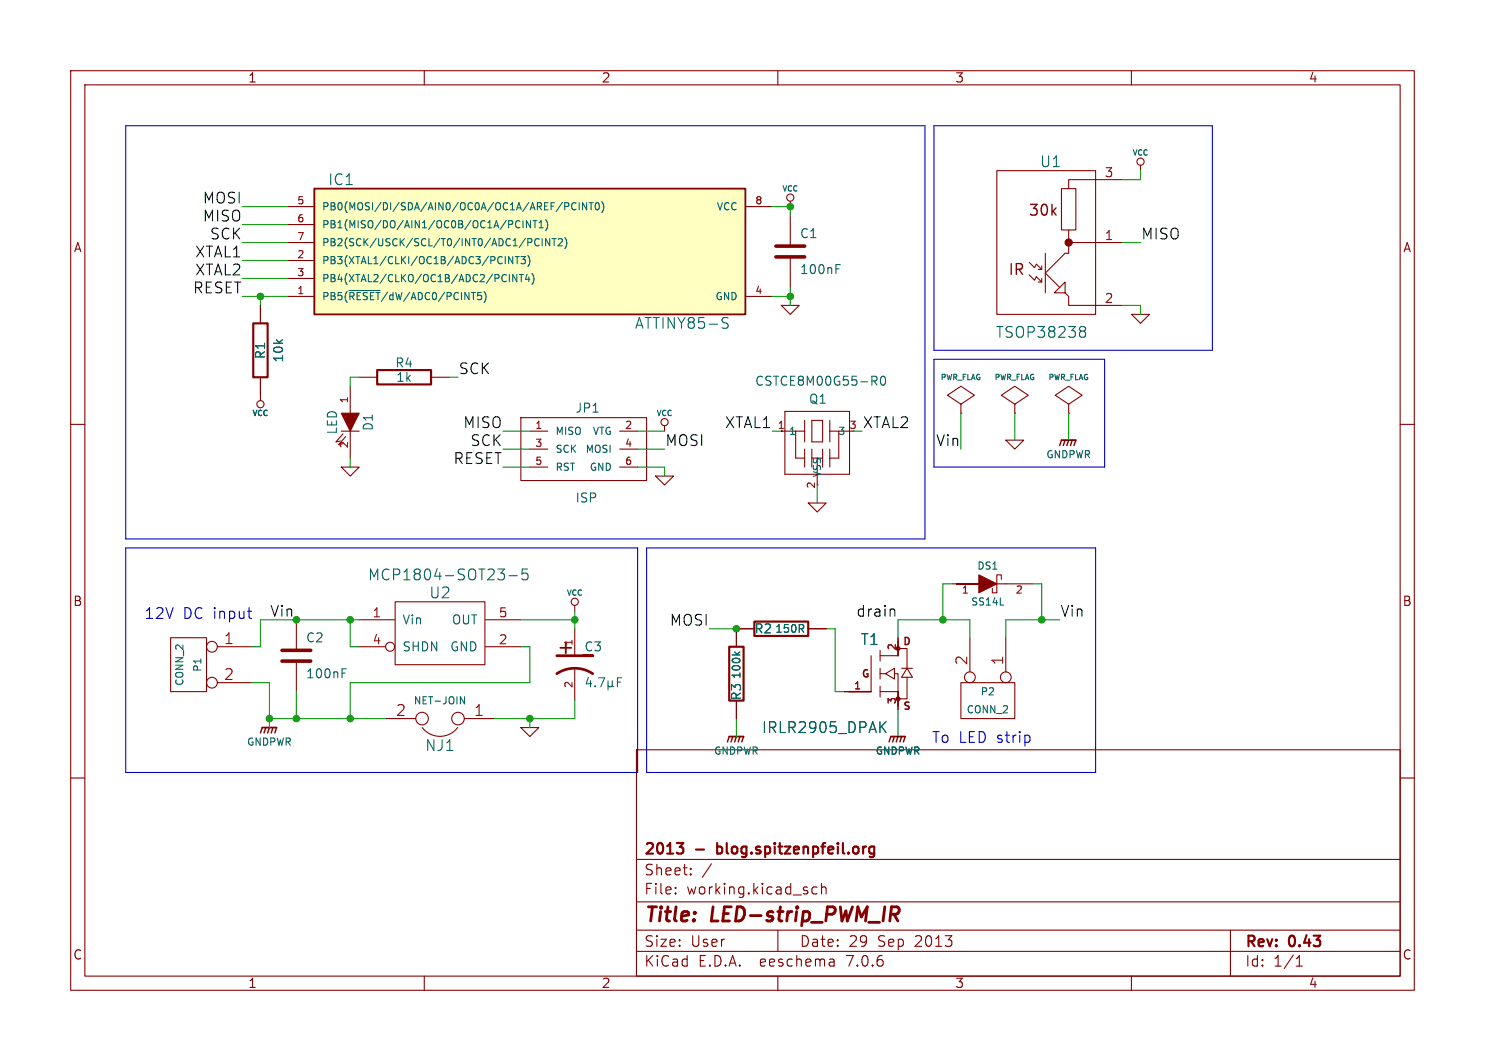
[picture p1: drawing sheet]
<svg xmlns="http://www.w3.org/2000/svg" width="210mm" height="150mm" viewBox="0 0 210 150" stroke-linecap="round" stroke-linejoin="round" font-family="sans-serif">
<g fill="none" stroke="#840000" stroke-width=".15">
<path d="M10 10h190v130h-190zM12 12h186v126h-186zM60 10v2M110 10v2M160 10v2M40.6 34.3h3.8M40.6 36.8h3.8M40.6 39.4h3.8M40.6 29.2h3.8M40.6 31.8h3.8M105.4 29.2h3.8M111.8 28.4v.8"/>
<path d="M111.8 30.5v4.3M111.8 36.3v4.3M141 24.1h13.9v20.3h-13.9zM145.5 38.9l.8 .7 .3-.5 .7 .8M145.5 37.1l.8 .7 .3-.5 .7 .8M147.3 39.4v.5h-.5M147.3 37.6v.5h-.5M147.8 35.8v5.6M150.1 26.7h2v5.8h-2zM151.1 32.5v3.3h-.5l-2.8 2.8 2.1 2M151.1 34.3h7.6M158.7 25.4h-7.6v1.3"/>
<path d="M161.3 23.4v.7M10 60h2M36.8 53.3v3.3M36.8 43.2v2.5M40.6 41.9h3.8M49.5 54.6v3.8M50.8 53.3h2.5M61 53.3h2.5M73.7 59.1h17.7v8.8h-17.7zM105.4 41.9h3.8M110.5 43.2h2.5l-1.2 1.2zM111 58.2h9.1v8.9h-9.1z"/>
<path d="M113.8 59.4v3.1M114.8 59.4h1.5v3.1h-1.5zM117.3 59.4v3.1M135.9 57.1l1.9-1.2-1.9-1.3-1.9 1.3 1.9 1.2v1.3M135.9 58.4h.1M143.5 57.1l1.9-1.2-1.9-1.3-1.9 1.3 1.9 1.2v1.3M143.5 58.4h.1M149.1 41.4l1.5-1.5v1.5zM150.6 41.4l.5 .5v1.3h7.6M151.1 57.1l1.9-1.2-1.9-1.3-1.9 1.3 1.9 1.2v1.3M151.1 58.4h.1M160 44.4h2.6l-1.3 1.3z"/>
<path d="M198 60h2M48.3 66h2.5l-1.3 1.3zM48.3 61h2.5M48.5 61.3l-1 1.2 .6-.1M48.9 61.7l-1 1.2 .6-.2M49.5 61v3.8M74.9 61h2.6M74.9 63.5h2.6M74.9 66h2.6M87.6 61h2.6M87.6 63.5h2.6M87.6 66h2.6"/>
<path d="M92.7 67.3h2.5l-1.2 1.3zM94 60.2v.8M110.5 61h3.3M112.5 61v3.8h1.3M113.8 63.5v2.5M114.3 71.1h2.5l-1.2 1.3zM114.8 63.5v1.3M115.6 64.8v3.8M116.3 63.5v1.3M117.3 61h2.8M117.3 63.5v2.5M118.6 61v3.8h-1.3"/>
<path d="M142.2 62.2h2.6l-1.3 1.3zM24.1 90.2h5.1v7.6h-5.1zM30.7 91.4h4.9M30.7 96.5h4.9M41.9 87.6v4.3M41.9 93.5v4.3M50.8 87.6h5M50.8 91.4h3.7M55.9 85.1h12.7v8.9h-12.7zM68.7 87.6h5M68.7 91.4h5M81.3 85.6v.8"/>
<path d="M81.3 88.9v3.8M81.3 94.5v4.6M104.1 99.1v2.5M106.7 88.9h-2.6v2.5M114.3 88.9h2.5M123.2 92.7v5.1h-3.8M124.5 91.9v1.6M124.5 94.5v1.5M124.5 97v1.6M124.5 95.2h.7M124.5 97.8h2.5M125.2 95.2l1.3-.7v1.5z"/>
<path d="M126.5 95.2h.5v2.6M127 91.7h1.3v2.8M127 90.2v2.5h-2.5M127 97.8v2.5M127.5 94.5h1.5M128.3 95.8v3h-1.3M128.3 94.5l.7 1.3h-1.5zM134.6 82.5h3.8M135.9 96.5h7.6v5.1h-7.6zM137.2 90.2v4.8M141 82.5h5M141.6 81.9v-.6h-.6v2.5h-.7v-.6"/>
<path d="M142.2 90.2v4.8M10 110h2M54.6 101.6h4.2M59.7 102.9a3.1 3.1 0 0 0 5 0M65.7 101.6h4.1M73.7 102.9h2.5l-1.3 1.2zM90 106h108v32h-108zM198 110h2M60 138v2M90 134.5h108M90 131.5h108M90 127.5h108"/>
<path d="M90 121.5h108M95.5 126.3h.1l-.1 .1M95.5 126.3v.1M95.5 125.5v.1M95.5 125.5h.1l-.1 .1M97.7 123.6h.1l-.1 .1M97.7 123.6h-.1l.1 .1M97.7 122.8v.1M97.7 123.6v.1M97.7 122.8h.1l-.1 .1M97.7 122.8h-.1l.1 .1M100.6 122.1l-1.3 2"/>
<path d="M110 138v2M110 131.5v3M115.5 125.5l-.4-.1-.3 .3v.4l.2 .2 .1 .1 .4-.1M116.2 125.5a.37 .37 0 0 1 .6 .1v.8M116.2 124.9v1.5M117.9 135.7l.1 .9M118 136.5l-.2 .1M118 136h-.2M160 138v2M174 131.5v6.5M183.3 136.6h.9M183.3 135.5l.5-.4v1.5"/>
<circle cx="111.8" cy="27.9" r=".51"/>
<circle cx="161.3" cy="22.9" r=".51"/>
<circle cx="36.8" cy="57.1" r=".51"/>
<circle cx="94" cy="59.7" r=".51"/>
<circle cx="30" cy="91.4" r=".76"/>
<circle cx="30" cy="96.5" r=".76"/>
<circle cx="55.2" cy="91.4" r=".63"/>
<circle cx="81.3" cy="85.1" r=".51"/>
<circle cx="137.2" cy="95.8" r=".76"/>
<circle cx="142.2" cy="95.8" r=".76"/>
<circle cx="59.7" cy="101.6" r=".89"/>
<circle cx="64.8" cy="101.6" r=".89"/>
</g>
<path d="M127 128.3a.53 .53 0 0 1 0 .8" fill="none" stroke="#840000" stroke-width=".4"/>
<path d="M35.8 45.7h2v7.6h-2zM53.3 52.3h7.7v2.1h-7.7zM103.1 91.4h2.1v7.7h-2.1zM106.7 87.9h7.6v2h-7.6zM95.7 119.2h.9l-.5 .6a.41 .41 0 0 1 .5 .2v.4l-.1 .2-.6 .1M101.4 119.2v1.5M101.6 119.7l-.2 .1M123.1 119.8l.1-.1 .4 .1M123.6 119.7v1.2a.41 .41 0 0 1-.6 .2M98.4 120.1h1.2M101.4 120.6l.2 .1M123.1 120.6l.1 .1 .4-.1" fill="none" stroke="#840000" stroke-width=".3"/>
<g fill="none" stroke="#840000" stroke-width=".2">
<path d="M150.1 62.2l-.2 .8M150.6 62.2l-.2 .8M151.1 62.2l-.2 .8M151.6 62.2l-.2 .8M152.1 62.2l-.2 .8M120 97.8h3.2M127 97.8v2M127 90.7v2M135.3 82.5h3.1zM37.1 102.9l-.3 .7M37.6 102.9l-.3 .7M38.1 102.9l-.3 .7"/>
<path d="M38.6 102.9l-.2 .7M39.1 102.9l-.2 .7M103.1 104.1l-.2 .8M103.6 104.1l-.2 .8M104.1 104.1l-.2 .8M104.6 104.1l-.2 .8M105.2 104.1l-.3 .8M126 104.1l-.3 .8M126.5 104.1l-.3 .8M127 104.1l-.3 .8M127.5 104.1l-.2 .8M128 104.1l-.2 .8"/>
</g>
<path d="M44.4 26.7h61v17.7h-61zM150.1 62.2h2M37.1 102.9h2M103.1 104.1h2.1M126 104.1h2" fill="none" stroke="#840000" stroke-width=".25"/>
<g fill="#840000" stroke="#840000" stroke-width=".15">
<path d="M138.4 81.3l2.6 1.2-2.6 1.3z"/>
<path d="M48.3 58.4h2.5l-1.3 2.6z"/>
<circle cx="151.1" cy="34.3" r=".51"/>
</g>
<g fill="none" stroke="#006464" stroke-width=".15">
<path d="M71.5 36.3v1M72 38.8v1M72.5 36.3v1l-.6-1v1M72.9 36.3h.5M73 32.1l.2 .1 .3-.1M73.1 38.8v1l-.6-1v1M73.1 36.3v1M73.4 38.8h.6M73.5 31.3l-.3-.1-.2 .1M73.7 36.3h.6l-.3 .4 .3 .1v.4l-.2 .1-.4-.1M73.7 38.8v1M74 31.2v1"/>
<path d="M74.5 38.8l-.2 .7h.6M74.6 36.1a1.16 1.16 0 0 1 0 1.6M74.6 33.7h.4l.2 .2-.1 .3-.5 .1M74.8 39.2v.6M75 31.2v1l-.6-1v1M75.2 38.7a1.16 1.16 0 0 1 0 1.5M75.4 31.2h.5M75.7 31.2v1M76.2 33.8a.48 .48 0 0 0-.6 .4 .48 .48 0 0 0 .4 .6l.2-.1M76.2 32.2h.6M76.2 31.5l.3-.3v1M76.7 33.7v1.1"/>
<path d="M77.2 31.1a1.16 1.16 0 0 1 0 1.5M77.7 33.7v1.1l-.5-1.1v1.1M78.1 33.7h.6M78.4 33.7v1.1M78.9 33.8l.4-.1 .2 .3-.6 .8h.6M79.9 33.6a1.16 1.16 0 0 1 0 1.5M79.9 29.2l.5-.1v-.1v-.2l-.5-.1v1M81.5 28.8a.48 .48 0 0 0-.7 .3 .48 .48 0 0 0 .5 .6l.2-.1M81.9 28.7v1M83 28.7v1l-.6-1v1M83.3 28.7h.6M83.6 28.7v1"/>
<path d="M84.3 28.7h.1a.54 .54 0 0 1 .4 .5 .54 .54 0 0 1-.4 .5 .68 .68 0 0 1-.1-1zM85.1 28.5a1.16 1.16 0 0 1 0 1.6M118.2 38h.4M118.2 37.4h.6M49.3 41.1h4.4M68.1 41.8v.5M68.5 41.2a1.16 1.16 0 0 1 0 1.6M102.3 45.5l.1 .1a.56 .56 0 0 1 .6 .4l-.2 .3-.5 .1M102.3 45l.1-.1 .6 .1M123.6 53.9l.4 .6M123.8 53.2l.2 .2v.3l-.2 .2M124.6 53.3l.2-.1a.69 .69 0 0 1 .3 1.1l-.2 .2a.69 .69 0 0 1-.3-1.2z"/>
<path d="M152.9 46.2h.5a.32 .32 0 0 1 .1 .4 .32 .32 0 0 1-.3 .2M152.9 46.8h.3M153.2 46.8l.3 .2v.4l-.1 .2-.5 .1M48.4 95.2h.4M48.4 94.6h.6M65.1 98.5l.6 1v-1M72 81.4h1.2M74.6 80.5h-.7l-.1 .7 .2-.2 .5 .1 .2 .2-.1 .5-.2 .2h-.4l-.2-.2M83.2 95.8l-.3 .9h.8M83.5 96.3v.8M84.2 97v.1M84.7 95.8h.8l-.5 1.3"/>
<path d="M86 96.3v1.2M86 96.9l.2 .2h.2l.2-.2M86.6 96.9l.2 .2M86.6 96.3v.6M87.3 96.4h.4M87.9 95.8h-.6v1.3M103.9 92.2l.4 .4M104.6 92.2l-.4 .3M113.3 88.9l.4 .5M113.6 88.4v.4M141.5 85.6h.4M124.7 102.7l.6 .9"/>
<path d="M125.3 102l-.9 .9"/>
</g>
<path d="M44.4 26.7h61v17.7h-61z" fill="#ffffc2" stroke="#ffffc2" stroke-width=".14"/>
<path d="M78.7 92.7h5.1h-1.3M78.7 95.2a4.6 4.6 0 0 1 5.1 0" fill="none" stroke="#840000" stroke-width=".38"/>
<path d="M109.7 36.3h4.1M109.7 34.8h4.1M39.9 93.5h4M39.9 91.9h4" fill="none" stroke="#840000" stroke-width=".51"/>
<circle cx="127" cy="91.7" r=".25" fill="#840000" stroke="#840000" stroke-width=".2"/>
<path d="M126.3 86.1l.2 .2v.8" fill="none" stroke="#0f0f0f" stroke-width=".15"/>
<path d="M17.8 17.8h113v58.4h-113zM132.1 17.8h39.3v31.7h-39.3zM132.1 50.8h24.1v15.2h-24.1zM17.8 77.5h72.4v31.7h-72.4zM91.4 77.5h63.5v31.7h-63.5zM35 86.4h.6M35.4 87.4h.2" fill="none" stroke="#0000c2" stroke-width=".15"/>
<g fill="none" stroke="#009600" stroke-width=".15">
<path d="M34.3 31.8h6.3M34.3 39.4h6.3M34.3 29.2h6.3M34.3 34.3h6.3M34.3 36.8h6.3M109.2 29.2h2.6v1.3M158.7 34.3h2.6M161.3 24.1v1.3h-2.6M34.3 41.9h6.3M36.8 41.9v1.3M50.8 53.3h-1.3v1.3M63.5 53.3h1.3"/>
<path d="M109.2 41.9h2.6M111.8 40.6v2.6M135.9 58.4v5.1M143.5 58.4v3.8M151.1 58.4v3.8M158.7 43.2h2.6v1.2M49.5 64.8v1.2M71.1 61h3.8M71.1 66h3.8M71.1 63.5h3.8M90.2 61h3.8M90.2 66h3.8v1.3"/>
<path d="M90.2 63.5h3.8M109.2 61h1.3M115.6 68.6v2.5M120.6 61h1.3M35.6 96.5h2.5v6.4M41.9 97.8v3.8M49.5 87.6v3.8h1.3M50.8 87.6h-14v3.8h-1.2M73.7 87.6h7.6M73.7 91.4h1.2v5.1h-25.4v5.1M81.3 99.1v2.5h-11.5M81.3 86.4v2.5"/>
<path d="M100.3 88.9h3.8M116.8 88.9h1.3v8.9h1.3M127 90.2v-2.6h10.2v2.6M134.6 82.5h-1.3v5.1M146 82.5h1.3v5.1M149.9 87.6h-7.7v2.6M38.1 101.6h16.5M74.9 101.6v1.3M104.1 101.6v2.5M127 100.3v3.8"/>
</g>
<g fill="#009600" stroke="#009600" stroke-width=".15">
<circle cx="104.1" cy="88.9" r=".46"/>
<circle cx="133.3" cy="87.6" r=".46"/>
<circle cx="147.3" cy="87.6" r=".46"/>
<circle cx="41.9" cy="101.6" r=".46"/>
<circle cx="49.5" cy="101.6" r=".46"/>
<circle cx="38.1" cy="101.6" r=".46"/>
<circle cx="49.5" cy="87.6" r=".46"/>
<circle cx="41.9" cy="87.6" r=".46"/>
<circle cx="36.8" cy="41.9" r=".46"/>
<circle cx="111.8" cy="29.2" r=".46"/>
<circle cx="111.8" cy="41.9" r=".46"/>
<circle cx="74.9" cy="101.6" r=".46"/>
<circle cx="81.3" cy="87.6" r=".46"/>
</g>
<g font-size="2.8" fill="#840000">
<text x="78.6" y="92.8">+</text>
<text x="91" y="130.9">Title:</text>
<text x="100.7" y="130.9">LED-strip_PWM_IR</text>
</g>
<g font-size="2.1" fill="#006464">
<text x="147" y="23.9">U1</text>
<text x="46.3" y="26.4">IC1</text>
<text x="89.7" y="46.7">ATTINY85-S</text>
<text x="140.7" y="48">TSOP38238</text>
<text x="52" y="82.3">MCP1804-SOT23-5</text>
<text x="60.6" y="84.8">U2</text>
<text x="121.6" y="91.4">T1</text>
<text x="60" y="106.4">NJ1</text>
<text x="107.7" y="103.9">IRLR2905_DPAK</text>
</g>
<g font-size="2.1" fill="#0f0f0f">
<text x="28.6" y="28.9">MOSI</text>
<text x="28.6" y="31.4">MISO</text>
<text x="29.6" y="34">SCK</text>
<text x="161.3" y="34">MISO</text>
<text x="27.2" y="41.6">RESET</text>
<text x="27.5" y="39.1">XTAL2</text>
<text x="27.5" y="36.5">XTAL1</text>
<text x="64.8" y="53">SCK</text>
<text x="64.1" y="65.7">RESET</text>
<text x="65.5" y="60.6">MISO</text>
<text x="66.5" y="63.2">SCK</text>
<text x="94" y="63.2">MOSI</text>
<text x="102.5" y="60.6">XTAL1</text>
<text x="121.9" y="60.6">XTAL2</text>
<text x="132.3" y="63.2">Vin</text>
<text x="38.1" y="87.3">Vin</text>
<text x="94.7" y="88.6">MOSI</text>
<text x="121" y="87.3">drain</text>
<text x="149.9" y="87.3">Vin</text>
</g>
<g font-size="2.1" fill="#840000">
<text x="145.4" y="30.8">30k</text>
<text x="142.5" y="39.1">IR</text>
<text x="91" y="124">Sheet:</text>
<text x="91" y="121.2">2013</text>
<text x="102.1" y="121.2">blog.spitzenpfeil.org</text>
<text x="91" y="126.7">File:</text>
<text x="97.1" y="126.7">working.kicad_sch</text>
<text x="91" y="136.9">KiCad</text>
<text x="91" y="134.1">Size:</text>
<text x="97.7" y="134.1">User</text>
<text x="98.7" y="136.9">E.D.A.</text>
<text x="107.6" y="136.9">eeschema</text>
<text x="113" y="134.1">Date:</text>
<text x="120" y="136.9">7.0.6</text>
<text x="120" y="134.1">29</text>
<text x="124.2" y="134.1">Sep</text>
<text x="129.6" y="134.1">2013</text>
<text x="176" y="134.3">Rev:</text>
<text x="176" y="136.9">Id:</text>
<text x="180.1" y="136.9">1/1</text>
<text x="182.4" y="134.3">0.43</text>
</g>
<g font-size="2.1" fill="#0000c2">
<text x="20.3" y="87.6">12V</text>
<text x="25.8" y="87.6">DC input</text>
<text x="131.7" y="105.2">To LED strip</text>
</g>
<g font-size="2.1" fill="#a90000">
<text x="31.6" y="91.2">1</text>
<text x="136.9" y="94.1" transform="rotate(-90 136.9 94.1)">2</text>
<text x="142" y="94.1" transform="rotate(-90 142 94.1)">1</text>
<text x="31.6" y="96.3">2</text>
<text x="55.9" y="101.3">2</text>
<text x="67" y="101.3">1</text>
</g>
<g font-size="1.8" fill="#840000">
<text x="35" y="11.9">1</text>
<text x="85" y="11.9">2</text>
<text x="135" y="11.9">3</text>
<text x="185" y="11.9">4</text>
<text x="10.3" y="35.9">A</text>
<text x="198.4" y="35.9">A</text>
<text x="10.3" y="85.9">B</text>
<text x="198.3" y="85.9">B</text>
<text x="10.3" y="135.9">C</text>
<text x="198.3" y="135.9">C</text>
<text x="35" y="139.9">1</text>
<text x="85" y="139.9">2</text>
<text x="135" y="139.9">3</text>
<text x="185" y="139.9">4</text>
</g>
<g font-size="1.8" fill="#a90000">
<text x="156.1" y="25.1">3</text>
<text x="156.1" y="34">1</text>
<text x="156.1" y="42.9">2</text>
<text x="52.6" y="87.4">1</text>
<text x="70.5" y="87.4">5</text>
<text x="52.6" y="91.2">4</text>
<text x="70.5" y="91.2">2</text>
</g>
<g font-size="1.8" fill="#006464">
<text x="113" y="33.9">C1</text>
<text x="113" y="39">100nF</text>
<text x="37.7" y="50.9" transform="rotate(-90 37.7 50.9)">R1</text>
<text x="40.2" y="51.4" transform="rotate(-90 40.2 51.4)">10k</text>
<text x="55.8" y="52.2">R4</text>
<text x="55.9" y="54.2">1k</text>
<text x="81.3" y="58.6">JP1</text>
<text x="106.7" y="54.7">CSTCE8M00G55-R0</text>
<text x="114.3" y="57.3">Q1</text>
<text x="47.9" y="61.5" transform="rotate(-90 47.9 61.5)">LED</text>
<text x="52.9" y="61" transform="rotate(-90 52.9 61)">D1</text>
<text x="81.3" y="71.3">ISP</text>
<text x="56.8" y="88.5">Vin</text>
<text x="63.8" y="88.5">OUT</text>
<text x="106.6" y="89.8">R2</text>
<text x="43.2" y="91">C2</text>
<text x="56.8" y="92.3">SHDN</text>
<text x="63.6" y="92.3">GND</text>
<text x="82.6" y="92.3">C3</text>
<text x="43.2" y="96.1">100nF</text>
<text x="105" y="99.1" transform="rotate(-90 105 99.1)">R3</text>
</g>
<g font-size="1.5" fill="#006464">
<text x="109.5" y="89.7">150R</text>
<text x="104.9" y="96.1" transform="rotate(-90 104.9 96.1)">100k</text>
</g>
<g font-size="1.4" fill="#a90000">
<text x="41.9" y="29">5</text>
<text x="106.7" y="29">8</text>
<text x="41.9" y="31.5">6</text>
<text x="41.9" y="34">7</text>
<text x="41.9" y="41.7">1</text>
<text x="41.9" y="36.6">2</text>
<text x="41.9" y="39.1">3</text>
<text x="106.7" y="41.7">4</text>
<text x="49.3" y="57.1" transform="rotate(-90 49.3 57.1)">1</text>
<text x="49.3" y="63.5" transform="rotate(-90 49.3 63.5)">2</text>
<text x="75.6" y="60.7">1</text>
<text x="75.6" y="63.2">3</text>
<text x="75.6" y="65.8">5</text>
<text x="88.3" y="60.7">2</text>
<text x="88.3" y="63.2">4</text>
<text x="88.3" y="65.8">6</text>
<text x="109.9" y="60.7">1</text>
<text x="120" y="60.7">3</text>
<text x="115.3" y="69.2" transform="rotate(-90 115.3 69.2)">2</text>
<text x="135.9" y="84.3">1</text>
<text x="143.5" y="84.3">2</text>
<text x="81" y="91.4" transform="rotate(-90 81 91.4)">1</text>
<text x="126.7" y="92.1" transform="rotate(-90 126.7 92.1)">2</text>
<text x="81" y="97.4" transform="rotate(-90 81 97.4)">2</text>
<text x="120.7" y="97.5">1</text>
<text x="126.7" y="99.7" transform="rotate(-90 126.7 99.7)">3</text>
</g>
<g font-size="1.4" fill="#006464">
<text x="45.5" y="29.9">PB0(MOSI/DI/SDA/AIN0/OC0A/OC1A/AREF/PCINT0)</text>
<text x="101.2" y="29.9">VCC</text>
<text x="45.5" y="32.5">PB1(MISO/DO/AIN1/OC0B/OC1A/PCINT1)</text>
<text x="45.5" y="35">PB2(SCK/USCK/SCL/T0/INT0/ADC1/PCINT2)</text>
<text x="45.5" y="37.6">PB3(XTAL1/CLKI/OC1B/ADC3/PCINT3)</text>
<text x="45.5" y="40.1">PB4(XTAL2/CLKO/OC1B/ADC2/PCINT4)</text>
<text x="45.5" y="42.6">PB5(~{RESET}/dW/ADC0/PCINT5)</text>
<text x="101" y="42.6">GND</text>
<text x="78.5" y="61.7">MISO</text>
<text x="78.5" y="64.2">SCK</text>
<text x="82.7" y="64.2">MOSI</text>
<text x="83.7" y="61.7">VTG</text>
<text x="111.5" y="61.7">1</text>
<text x="118.4" y="61.7">3</text>
<text x="147.9" y="65">GNDPWR</text>
<text x="78.5" y="66.8">RST</text>
<text x="83.3" y="66.8">GND</text>
<text x="116.3" y="67.6" transform="rotate(-90 116.3 67.6)">VSS</text>
<text x="138.1" y="80.7">DS1</text>
<text x="137.2" y="85.8">SS14L</text>
<text x="28.7" y="95.1" transform="rotate(-90 28.7 95.1)">P1</text>
<text x="26.1" y="97.1" transform="rotate(-90 26.1 97.1)">CONN_2</text>
<text x="58.4" y="99.8">NET-JOIN</text>
<text x="136.6" y="101.1">CONN_2</text>
<text x="138.6" y="98.5">P2</text>
<text x="34.8" y="105.6">GNDPWR</text>
<text x="100.9" y="106.9">GNDPWR</text>
<text x="123.7" y="106.9">GNDPWR</text>
</g>
<g font-size="1.4" fill="#840000">
<text x="127.6" y="91.5">D</text>
<text x="121.7" y="96.1">G</text>
<text x="127.6" y="100.6">S</text>
</g>
<g font-size="1.1" fill="#006464">
<text x="160" y="22.2">VCC</text>
<text x="110.5" y="27.3">VCC</text>
<text x="132.9" y="53.9">PWR_FLAG</text>
<text x="140.5" y="53.9">PWR_FLAG</text>
<text x="148.1" y="53.9">PWR_FLAG</text>
<text x="35.6" y="59">VCC</text>
<text x="92.7" y="59">VCC</text>
<text x="80" y="84.4">VCC</text>
</g>
</svg>
